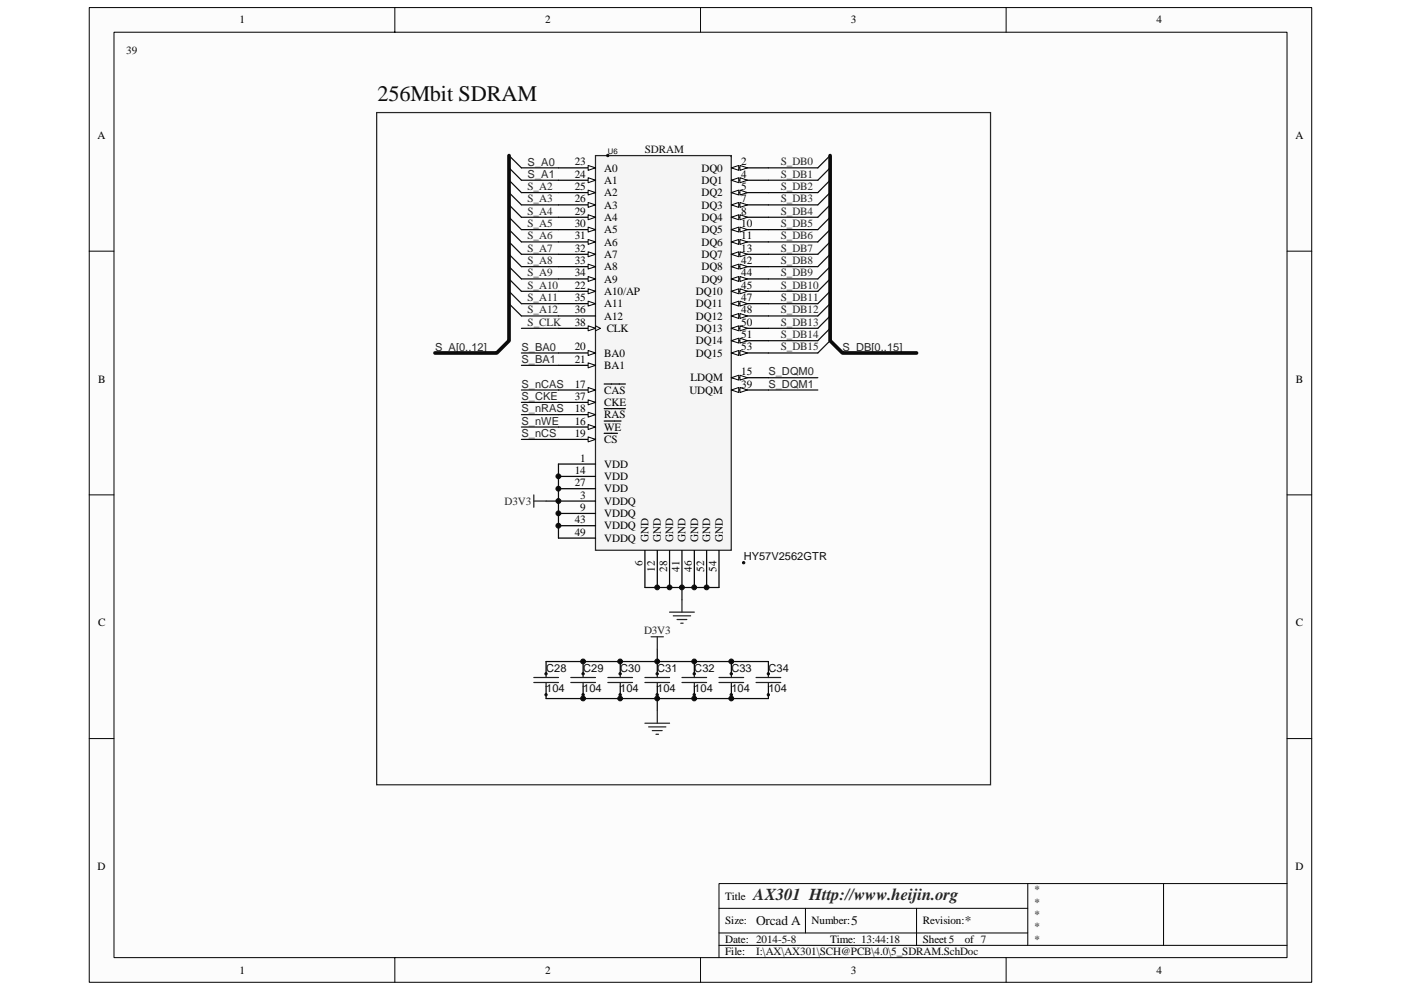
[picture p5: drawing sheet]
<svg xmlns="http://www.w3.org/2000/svg" width="297mm" height="210mm" viewBox="0 0 297 210" stroke-linecap="round" stroke-linejoin="round" font-family="sans-serif">
<path d="M18.9 1.6h259.2v206.7h-259.2z" fill="#fcfcfc"/>
<path d="M18.9 1.6h259.2v206.7h-259.2z" fill="none" stroke="#000" stroke-width=".21"/>
<path d="M24.2 6.9h248.7v196.2h-248.7z" fill="#fcfcfc"/>
<g fill="none" stroke="#000" stroke-width=".21">
<path d="M24.2 6.8h248.7v196.3h-248.7zM83.7 1.6v5.2M148.5 1.6v5.2M213.3 1.6v5.2M18.9 53.3h5.2M272.9 53.3h5.2M18.9 105h5.2M272.9 105h5.2M18.9 156.7h5.2M272.9 156.7h5.2M152.4 197.9h65.5M152.4 192.7h65.5"/>
<path d="M170.8 192.7v5.2M194.3 192.7v7.8M217.9 187.4v13.1M246.7 187.4h-94.3v15.7M272.9 187.4h-26.2v13.1M83.7 203.1v5.3M148.5 203.1v5.3M152.4 200.5h120.5M213.3 203.1v5.3"/>
</g>
<g fill="none" stroke="#0e0e0e" stroke-width=".26">
<path d="M110.6 35.6h7.8M110.6 38.2h7.8M162.9 35.6h10.5M162.9 38.2h10.5M110.6 46.1h7.8M110.6 59.2h7.8M110.6 48.7h7.8M110.6 51.3h7.8M110.6 53.9h7.8M110.6 56.6h7.8M110.6 40.9h7.8M110.6 43.5h7.8"/>
<path d="M162.9 46.1h10.5M162.9 48.7h10.5M162.9 51.3h10.5M162.9 53.9h10.5M162.9 56.6h10.5M162.9 40.9h10.5M162.9 43.5h10.5M162.9 59.2h10.5M110.6 61.8h7.8M110.6 64.4h7.8M110.6 69.6h7.8M110.6 74.9h7.8"/>
<path d="M110.6 67h7.8M110.6 77.5h7.8M162.9 61.8h10.5M162.9 64.4h10.5M162.9 74.9h10.5M162.9 67h10.5M162.9 69.6h10.5M162.9 72.3h10.5M110.6 93.2h7.8M110.6 82.7h7.8M110.6 85.3h7.8M110.6 87.9h7.8"/>
<path d="M110.6 90.6h7.8M162.9 82.7h10.5M162.9 80.1h10.5M115.8 106.3h2.6M144.6 124.6v2.6"/>
</g>
<path d="M126.3 33v83.7h28.7v-83.7z" fill-rule="evenodd" fill="#f5f5f5" stroke="#262626" stroke-width=".26"/>
<path d="M155.1 35.6h7.8" fill="none" stroke="#000" stroke-width=".26"/>
<g fill="#fcfcfc" stroke="#000" stroke-width=".21">
<path d="M155.1 35.6l1.5-.5v1z"/>
<path d="M156.9 35.1l1.6 .5-1.6 .5z"/>
</g>
<path d="M155.1 38.2h7.8" fill="none" stroke="#000" stroke-width=".26"/>
<g fill="#fcfcfc" stroke="#000" stroke-width=".21">
<path d="M155.1 38.2l1.5-.5v1.1z"/>
<path d="M156.9 37.7l1.6 .5-1.6 .6z"/>
</g>
<path d="M118.4 46.1h7.9" fill="none" stroke="#000" stroke-width=".26"/>
<path d="M124.7 45.6l1.6 .5-1.6 .5z" fill="#fcfcfc" stroke="#000" stroke-width=".21"/>
<path d="M118.4 69.6h7.9" fill="none" stroke="#000" stroke-width=".26"/>
<path d="M126.3 69.1l1 .5-1 .6" fill="none" stroke="#000" stroke-width=".21"/>
<path d="M124.7 69.1l1.6 .5-1.6 .6z" fill="#fcfcfc" stroke="#000" stroke-width=".21"/>
<path d="M155.1 82.7h7.8" fill="none" stroke="#000" stroke-width=".26"/>
<g fill="#fcfcfc" stroke="#000" stroke-width=".21">
<path d="M155.1 82.7l1.5-.5v1z"/>
<path d="M156.9 82.2l1.6 .5-1.6 .5z"/>
</g>
<path d="M155.1 40.9h7.8" fill="none" stroke="#000" stroke-width=".26"/>
<g fill="#fcfcfc" stroke="#000" stroke-width=".21">
<path d="M155.1 40.9l1.5-.6v1.1z"/>
<path d="M156.9 40.3l1.6 .6-1.6 .5z"/>
</g>
<path d="M155.1 43.5h7.8" fill="none" stroke="#000" stroke-width=".26"/>
<g fill="#fcfcfc" stroke="#000" stroke-width=".21">
<path d="M155.1 43.5l1.5-.6v1.1z"/>
<path d="M156.9 42.9l1.6 .6-1.6 .5z"/>
</g>
<path d="M118.4 35.6h7.9" fill="none" stroke="#000" stroke-width=".26"/>
<path d="M124.7 35.1l1.6 .5-1.6 .5z" fill="#fcfcfc" stroke="#000" stroke-width=".21"/>
<path d="M118.4 38.2h7.9" fill="none" stroke="#000" stroke-width=".26"/>
<path d="M124.7 37.7l1.6 .5-1.6 .6z" fill="#fcfcfc" stroke="#000" stroke-width=".21"/>
<path d="M118.4 40.9h7.9" fill="none" stroke="#000" stroke-width=".26"/>
<path d="M124.7 40.3l1.6 .6-1.6 .5z" fill="#fcfcfc" stroke="#000" stroke-width=".21"/>
<path d="M118.4 43.5h7.9" fill="none" stroke="#000" stroke-width=".26"/>
<path d="M124.7 42.9l1.6 .6-1.6 .5z" fill="#fcfcfc" stroke="#000" stroke-width=".21"/>
<path d="M118.4 48.7h7.9" fill="none" stroke="#000" stroke-width=".26"/>
<path d="M124.7 48.2l1.6 .5-1.6 .5z" fill="#fcfcfc" stroke="#000" stroke-width=".21"/>
<path d="M118.4 51.3h7.9" fill="none" stroke="#000" stroke-width=".26"/>
<path d="M124.7 50.8l1.6 .5-1.6 .5z" fill="#fcfcfc" stroke="#000" stroke-width=".21"/>
<path d="M118.4 53.9h7.9" fill="none" stroke="#000" stroke-width=".26"/>
<path d="M124.7 53.4l1.6 .5-1.6 .6z" fill="#fcfcfc" stroke="#000" stroke-width=".21"/>
<path d="M118.4 56.6h7.9" fill="none" stroke="#000" stroke-width=".26"/>
<path d="M124.7 56l1.6 .6-1.6 .5z" fill="#fcfcfc" stroke="#000" stroke-width=".21"/>
<path d="M118.4 59.2h7.9" fill="none" stroke="#000" stroke-width=".26"/>
<path d="M124.7 58.7l1.6 .5-1.6 .5z" fill="#fcfcfc" stroke="#000" stroke-width=".21"/>
<path d="M118.4 61.8h7.9" fill="none" stroke="#000" stroke-width=".26"/>
<path d="M124.7 61.3l1.6 .5-1.6 .5z" fill="#fcfcfc" stroke="#000" stroke-width=".21"/>
<path d="M118.4 64.4h7.9" fill="none" stroke="#000" stroke-width=".26"/>
<path d="M124.7 63.9l1.6 .5-1.6 .5z" fill="#fcfcfc" stroke="#000" stroke-width=".21"/>
<path d="M118.4 77.5h7.9" fill="none" stroke="#000" stroke-width=".26"/>
<path d="M124.7 77l1.6 .5-1.6 .5z" fill="#fcfcfc" stroke="#000" stroke-width=".21"/>
<path d="M118.4 74.9h7.9" fill="none" stroke="#000" stroke-width=".26"/>
<path d="M124.7 74.3l1.6 .6-1.6 .5z" fill="#fcfcfc" stroke="#000" stroke-width=".21"/>
<path d="M155.1 46.1h7.8" fill="none" stroke="#000" stroke-width=".26"/>
<g fill="#fcfcfc" stroke="#000" stroke-width=".21">
<path d="M155.1 46.1l1.5-.5v1z"/>
<path d="M156.9 45.6l1.6 .5-1.6 .5z"/>
</g>
<path d="M155.1 48.7h7.8" fill="none" stroke="#000" stroke-width=".26"/>
<g fill="#fcfcfc" stroke="#000" stroke-width=".21">
<path d="M155.1 48.7l1.5-.5v1z"/>
<path d="M156.9 48.2l1.6 .5-1.6 .5z"/>
</g>
<path d="M155.1 51.3h7.8" fill="none" stroke="#000" stroke-width=".26"/>
<g fill="#fcfcfc" stroke="#000" stroke-width=".21">
<path d="M155.1 51.3l1.5-.5v1z"/>
<path d="M156.9 50.8l1.6 .5-1.6 .5z"/>
</g>
<path d="M155.1 53.9h7.8" fill="none" stroke="#000" stroke-width=".26"/>
<g fill="#fcfcfc" stroke="#000" stroke-width=".21">
<path d="M155.1 53.9l1.5-.5v1.1z"/>
<path d="M156.9 53.4l1.6 .5-1.6 .6z"/>
</g>
<path d="M155.1 56.6h7.8" fill="none" stroke="#000" stroke-width=".26"/>
<g fill="#fcfcfc" stroke="#000" stroke-width=".21">
<path d="M155.1 56.6l1.5-.6v1.1z"/>
<path d="M156.9 56l1.6 .6-1.6 .5z"/>
</g>
<path d="M155.1 59.2h7.8" fill="none" stroke="#000" stroke-width=".26"/>
<g fill="#fcfcfc" stroke="#000" stroke-width=".21">
<path d="M155.1 59.2l1.5-.5v1z"/>
<path d="M156.9 58.7l1.6 .5-1.6 .5z"/>
</g>
<path d="M155.1 61.8h7.8" fill="none" stroke="#000" stroke-width=".26"/>
<g fill="#fcfcfc" stroke="#000" stroke-width=".21">
<path d="M155.1 61.8l1.5-.5v1z"/>
<path d="M156.9 61.3l1.6 .5-1.6 .5z"/>
</g>
<path d="M155.1 64.4h7.8" fill="none" stroke="#000" stroke-width=".26"/>
<g fill="#fcfcfc" stroke="#000" stroke-width=".21">
<path d="M155.1 64.4l1.5-.5v1z"/>
<path d="M156.9 63.9l1.6 .5-1.6 .5z"/>
</g>
<path d="M155.1 67h7.8" fill="none" stroke="#000" stroke-width=".26"/>
<g fill="#fcfcfc" stroke="#000" stroke-width=".21">
<path d="M155.1 67l1.5-.5v1z"/>
<path d="M156.9 66.5l1.6 .5-1.6 .5z"/>
</g>
<path d="M155.1 69.6h7.8" fill="none" stroke="#000" stroke-width=".26"/>
<g fill="#fcfcfc" stroke="#000" stroke-width=".21">
<path d="M155.1 69.6l1.5-.5v1.1z"/>
<path d="M156.9 69.1l1.6 .5-1.6 .6z"/>
</g>
<path d="M155.1 72.3h7.8" fill="none" stroke="#000" stroke-width=".26"/>
<g fill="#fcfcfc" stroke="#000" stroke-width=".21">
<path d="M155.1 72.3l1.5-.6v1.1z"/>
<path d="M156.9 71.7l1.6 .6-1.6 .5z"/>
</g>
<path d="M155.1 74.9h7.8" fill="none" stroke="#000" stroke-width=".26"/>
<g fill="#fcfcfc" stroke="#000" stroke-width=".21">
<path d="M155.1 74.9l1.5-.6v1.1z"/>
<path d="M156.9 74.3l1.6 .6-1.6 .5z"/>
</g>
<path d="M155.1 80.1h7.8" fill="none" stroke="#000" stroke-width=".26"/>
<g fill="#fcfcfc" stroke="#000" stroke-width=".21">
<path d="M155.1 80.1l1.5-.5v1z"/>
<path d="M156.9 79.6l1.6 .5-1.6 .5z"/>
</g>
<path d="M118.4 82.7h7.9" fill="none" stroke="#000" stroke-width=".26"/>
<path d="M124.7 82.2l1.6 .5-1.6 .5z" fill="#fcfcfc" stroke="#000" stroke-width=".21"/>
<path d="M118.4 85.3h7.9M128.1 81.4h4.5" fill="none" stroke="#000" stroke-width=".26"/>
<path d="M124.7 84.8l1.6 .5-1.6 .6z" fill="#fcfcfc" stroke="#000" stroke-width=".21"/>
<path d="M118.4 87.9h7.9" fill="none" stroke="#000" stroke-width=".26"/>
<path d="M124.7 87.4l1.6 .5-1.6 .6z" fill="#fcfcfc" stroke="#000" stroke-width=".21"/>
<path d="M118.4 90.6h7.9M128.1 86.7h4.5" fill="none" stroke="#000" stroke-width=".26"/>
<path d="M124.7 90l1.6 .6-1.6 .5z" fill="#fcfcfc" stroke="#000" stroke-width=".21"/>
<path d="M118.4 93.2h7.9M128.1 89.3h3.6" fill="none" stroke="#000" stroke-width=".26"/>
<path d="M124.7 92.7l1.6 .5-1.6 .5z" fill="#fcfcfc" stroke="#000" stroke-width=".21"/>
<g fill="none" stroke="#000" stroke-width=".26">
<path d="M118.4 67h7.9M118.4 98.4h7.9M128.1 91.9h2.8M118.4 101h7.9M118.4 103.7h7.9M118.4 106.3h7.9M118.4 108.9h7.9M118.4 111.5h7.9M118.4 114.1h7.9M136.7 116.8v7.8M139.4 116.8v7.8M142 116.8v7.8"/>
<path d="M144.6 116.8v7.8M147.2 116.8v7.8M149.8 116.8v7.8M152.4 116.8v7.8M115.8 140.3v2.6M115.8 145.5v2.7M123.6 140.3v2.6M123.6 145.5v2.7M131.5 140.3v2.6M131.5 145.5v2.7M139.4 140.3v2.6M139.4 145.5v2.7"/>
<path d="M147.2 140.3v2.6M147.2 145.5v2.7M155.1 140.3v2.6M155.1 145.5v2.7M162.9 140.3v2.6M162.9 145.5v2.7"/>
</g>
<g fill="#0e0e0e" stroke="#0e0e0e" stroke-width=".21">
<path d="M154.9 142.7h.3v.4h-.3z" fill-rule="evenodd"/>
<path d="M115.6 147.1l.3 .1v.3h-.3z" fill-rule="evenodd"/>
<path d="M147 142.7h.3l.1 .4h-.4z" fill-rule="evenodd"/>
<path d="M162.7 147.2h.4v.3h-.4z" fill-rule="evenodd"/>
<circle cx="128.9" cy="33" r=".25"/>
<circle cx="157.7" cy="119.4" r=".25"/>
<circle cx="139.3" cy="142.9" r=".25"/>
<circle cx="139.3" cy="147.4" r=".25"/>
<circle cx="123.6" cy="142.9" r=".25"/>
<circle cx="123.6" cy="147.4" r=".25"/>
<circle cx="131.5" cy="142.9" r=".25"/>
<circle cx="131.5" cy="147.4" r=".25"/>
<circle cx="155" cy="147.4" r=".25"/>
<circle cx="115.8" cy="142.9" r=".24"/>
<circle cx="147.2" cy="147.4" r=".25"/>
<circle cx="162.9" cy="142.9" r=".24"/>
<circle cx="118.4" cy="111.5" r=".52"/>
<circle cx="118.4" cy="108.9" r=".51"/>
<circle cx="118.4" cy="106.3" r=".52"/>
<circle cx="118.4" cy="103.7" r=".52"/>
<circle cx="118.4" cy="101" r=".51"/>
<circle cx="123.6" cy="148.1" r=".51"/>
<circle cx="123.6" cy="140.3" r=".51"/>
<circle cx="131.5" cy="148.1" r=".51"/>
<circle cx="131.5" cy="140.3" r=".51"/>
<circle cx="139.3" cy="148.1" r=".51"/>
<circle cx="139.3" cy="140.3" r=".51"/>
<circle cx="139.3" cy="124.6" r=".51"/>
<circle cx="142" cy="124.6" r=".51"/>
<circle cx="144.6" cy="124.6" r=".51"/>
<circle cx="147.2" cy="148.1" r=".51"/>
<circle cx="147.2" cy="140.3" r=".51"/>
<circle cx="147.2" cy="124.6" r=".51"/>
<circle cx="149.8" cy="124.6" r=".51"/>
<circle cx="155" cy="148.1" r=".51"/>
<circle cx="155" cy="140.3" r=".51"/>
</g>
<g fill="none" stroke="#262626" stroke-width=".26">
<path d="M79.9 23.9h130.1v142.6h-130.1zM113.2 105v2.6M113.2 106.3h2.6M138 135.1h2.6M139.4 135.1v2.6M142 129.8h5.2M142.7 130.6h3.7M143.5 131.4h2.1M144.3 132.2h.5M144.6 127.2v2.6M136.7 153.4h5.3M137.5 154.2h3.7"/>
<path d="M138.3 155h2.1M139.1 155.7h.5M139.4 150.8v2.6"/>
</g>
<g fill="none" stroke="#0e0e0e" stroke-width=".26">
<path d="M107.9 38.2l2.7 2.7M107.9 35.6l2.7 2.6M107.9 33l2.7 2.6M176 38.2l-2.6 2.7M176 35.6l-2.6 2.6M176 33l-2.6 2.6M107.9 46.1l2.7 2.6M107.9 43.5l2.7 2.6M107.9 40.9l2.7 2.6M107.9 59.2l2.7 2.6M107.9 56.6l2.7 2.6M107.9 53.9l2.7 2.7"/>
<path d="M107.9 51.3l2.7 2.6M107.9 48.7l2.7 2.6M176 46.1l-2.6 2.6M176 43.5l-2.6 2.6M176 40.9l-2.6 2.6M176 59.2l-2.6 2.6M176 56.6l-2.6 2.6M176 53.9l-2.6 2.7M176 51.3l-2.6 2.6M176 48.7l-2.6 2.6M107.9 61.8l2.7 2.6M107.9 64.4l2.7 2.6"/>
<path d="M176 67l-2.6 2.6M176 64.4l-2.6 2.6M176 61.8l-2.6 2.6M176 72.3l-2.6 2.6M176 69.6l-2.6 2.7M118.4 98.4v15.7M136.7 124.6h15.7M139.4 137.7v2.6M115.8 140.3h47.1M115.8 148.2h47.1M139.4 148.2v2.6"/>
</g>
<g fill="none" stroke="#1c1c1c" stroke-width=".26">
<path d="M113.2 144.8h5.2M113.2 143.7h5.2M115.8 142.9v.8M115.8 144.8v.7M121 144.8h5.3M121 143.7h5.3M123.6 142.9v.8M123.6 144.8v.7M128.9 144.8h5.2M128.9 143.7h5.2M131.5 142.9v.8M131.5 144.8v.7"/>
<path d="M136.7 144.8h5.3M136.7 143.7h5.3M139.4 142.9v.8M139.4 144.8v.7M144.6 144.8h5.2M144.6 143.7h5.2M147.2 142.9v.8M147.2 144.8v.7M152.4 144.8h5.3M152.4 143.7h5.3M155.1 142.9v.8M155.1 144.8v.7"/>
<path d="M160.3 144.8h5.2M160.3 143.7h5.2M162.9 142.9v.8M162.9 144.8v.7"/>
</g>
<path d="M107.9 33v39.3l-2.6 2.6h-13.1M176 33v39.3l2.6 2.6h15.7" fill="none" stroke="#0e0e0e" stroke-width=".78"/>
<text font-size="4.7" fill="#0e0e0e" x="80" y="21.5">256Mbit SDRAM</text>
<text font-size="3.5" fill="#262626" x="159.8" y="190.8">AX301 Http://www.heijin.org</text>
<g font-size="2.8" fill="#0e0e0e">
<text x="160.3" y="196.2">Orcad A</text>
<text x="180.5" y="196.2">5</text>
<text x="204.6" y="196.2">*</text>
</g>
<g font-size="2.4">
<text x="50.8" y="5">1</text>
<text x="115.6" y="5">2</text>
<text x="180.4" y="5">3</text>
<text x="245.2" y="5">4</text>
<text x="20.7" y="29.5">A</text>
<text x="274.7" y="29.5">A</text>
<text x="121.9" y="35.1">23</text>
<text x="157.2" y="35.1">2</text>
<text x="121.9" y="37.7">24</text>
<text x="121.9" y="40.3">25</text>
<text x="128.1" y="36.4">A0</text>
<text x="128.1" y="39">A1</text>
<text x="128.1" y="41.6">A2</text>
<text x="148.7" y="36.4">DQ0</text>
<text x="148.7" y="39">DQ1</text>
<text x="148.7" y="41.6">DQ2</text>
<text x="157.2" y="37.7">4</text>
<text x="157.2" y="40.3">5</text>
<text x="121.9" y="45.6">29</text>
<text x="121.9" y="42.9">26</text>
<text x="128.1" y="46.9">A4</text>
<text x="128.1" y="44.2">A3</text>
<text x="148.7" y="44.2">DQ3</text>
<text x="148.7" y="46.9">DQ4</text>
<text x="157.2" y="42.9">7</text>
<text x="157.2" y="45.6">8</text>
<text x="121.9" y="48.2">30</text>
<text x="121.9" y="50.8">31</text>
<text x="121.9" y="53.4">32</text>
<text x="128.1" y="49.5">A5</text>
<text x="128.1" y="52.1">A6</text>
<text x="148.7" y="49.5">DQ5</text>
<text x="148.7" y="52.1">DQ6</text>
<text x="157.2" y="48.2">10</text>
<text x="157.2" y="50.8">11</text>
<text x="157.2" y="53.4">13</text>
<text x="121.9" y="56">33</text>
<text x="121.9" y="58.6">34</text>
<text x="128.1" y="54.7">A7</text>
<text x="128.1" y="57.3">A8</text>
<text x="128.1" y="59.9">A9</text>
<text x="148.7" y="54.7">DQ7</text>
<text x="148.7" y="57.3">DQ8</text>
<text x="148.7" y="59.9">DQ9</text>
<text x="157.2" y="56">42</text>
<text x="157.2" y="58.6">44</text>
<text x="121.9" y="61.3">22</text>
<text x="121.9" y="63.9">35</text>
<text x="128.1" y="62.6">A10/AP</text>
<text x="128.1" y="65.2">A11</text>
<text x="147.5" y="62.6">DQ10</text>
<text x="147.5" y="65.2">DQ11</text>
<text x="157.2" y="61.3">45</text>
<text x="157.2" y="63.9">47</text>
<text x="121.9" y="66.5">36</text>
<text x="121.9" y="69.1">38</text>
<text x="128.1" y="67.8">A12</text>
<text x="128.6" y="70.4">CLK</text>
<text x="147.5" y="67.8">DQ12</text>
<text x="147.5" y="70.4">DQ13</text>
<text x="157.2" y="66.5">48</text>
<text x="157.2" y="69.1">50</text>
<text x="157.2" y="71.7">51</text>
<text x="121.9" y="77">21</text>
<text x="121.9" y="74.3">20</text>
<text x="128.1" y="75.6">BA0</text>
<text x="147.5" y="73">DQ14</text>
<text x="147.5" y="75.6">DQ15</text>
<text x="157.2" y="74.3">53</text>
<text x="20.8" y="81.2">B</text>
<text x="121.9" y="82.2">17</text>
<text x="128.1" y="78.3">BA1</text>
<text x="128.1" y="83.5">CAS</text>
<text x="146.2" y="83.5">UDQM</text>
<text x="146.4" y="80.9">LDQM</text>
<text x="157.2" y="82.2">39</text>
<text x="157.2" y="79.6">15</text>
<text x="274.8" y="81.2">B</text>
<text x="121.9" y="84.8">37</text>
<text x="121.9" y="87.4">18</text>
<text x="128.1" y="86.1">CKE</text>
<text x="128.1" y="88.7">RAS</text>
<text x="121.9" y="90">16</text>
<text x="121.9" y="92.7">19</text>
<text x="128.1" y="91.4">WE</text>
<text x="128.1" y="94">CS</text>
<text x="121.9" y="100.5">14</text>
<text x="123" y="97.9">1</text>
<text x="128.1" y="99.2">VDD</text>
<text x="128.1" y="101.8">VDD</text>
<text x="121.9" y="103.1">27</text>
<text x="123" y="105.7">3</text>
<text x="128.1" y="104.4">VDD</text>
<text x="128.1" y="107.1">VDDQ</text>
<text x="121.9" y="111">43</text>
<text x="121.9" y="113.6">49</text>
<text x="123" y="108.4">9</text>
<text x="128.1" y="109.7">VDDQ</text>
<text x="128.1" y="112.3">VDDQ</text>
<text x="128.1" y="114.9">VDDQ</text>
<text x="137.5" y="114.9" transform="rotate(-90 137.5 114.9)">GND</text>
<text x="140.1" y="114.9" transform="rotate(-90 140.1 114.9)">GND</text>
<text x="142.7" y="114.9" transform="rotate(-90 142.7 114.9)">GND</text>
<text x="145.4" y="114.9" transform="rotate(-90 145.4 114.9)">GND</text>
<text x="148" y="114.9" transform="rotate(-90 148 114.9)">GND</text>
<text x="150.6" y="114.9" transform="rotate(-90 150.6 114.9)">GND</text>
<text x="153.2" y="114.9" transform="rotate(-90 153.2 114.9)">GND</text>
<text x="136.2" y="120" transform="rotate(-90 136.2 120)">6</text>
<text x="138.8" y="121.2" transform="rotate(-90 138.8 121.2)">12</text>
<text x="141.4" y="121.2" transform="rotate(-90 141.4 121.2)">28</text>
<text x="144.1" y="121.2" transform="rotate(-90 144.1 121.2)">41</text>
<text x="146.7" y="121.2" transform="rotate(-90 146.7 121.2)">46</text>
<text x="149.3" y="121.2" transform="rotate(-90 149.3 121.2)">52</text>
<text x="151.9" y="121.2" transform="rotate(-90 151.9 121.2)">54</text>
<text x="20.8" y="132.9">C</text>
<text x="274.8" y="132.9">C</text>
<text x="20.7" y="184.6">D</text>
<text x="274.7" y="184.6">D</text>
<text x="153.8" y="190.8">Title</text>
<text x="153.8" y="196">Size:</text>
<text x="172.1" y="196">Number:</text>
<text x="195.7" y="196">Revision:</text>
<text x="153.8" y="200">Date: 2014-5-8</text>
<text x="153.8" y="202.6">File:</text>
<text x="176" y="200">Time: 13:44:18</text>
<text x="195.7" y="200">Sheet5</text>
<text x="204.6" y="200">of 7</text>
<text x="50.8" y="206.5">1</text>
<text x="115.6" y="206.5">2</text>
<text x="180.4" y="206.5">3</text>
<text x="245.2" y="206.5">4</text>
</g>
<g font-size="2.4" fill="#0e0e0e">
<text x="26.8" y="11.5">39</text>
<text x="136.7" y="32.5">SDRAM</text>
<text x="219.2" y="189.5">*</text>
<text x="219.2" y="192.1">*</text>
<text x="219.2" y="194.7">*</text>
<text x="219.2" y="197.4">*</text>
<text x="160.3" y="202.6">I:\AX\AX301\SCH@PCB\4.0\5_SDRAM.SchDoc</text>
<text x="219.2" y="200">*</text>
</g>
<g font-size="2.4" fill="#262626">
<text x="165.5" y="35.1">S_DB0</text>
<text x="111.9" y="40.3">S_A2</text>
<text x="165.5" y="37.7">S_DB1</text>
<text x="165.5" y="40.3">S_DB2</text>
<text x="111.9" y="42.9">S_A3</text>
<text x="111.9" y="45.6">S_A4</text>
<text x="165.5" y="42.9">S_DB3</text>
<text x="165.5" y="45.6">S_DB4</text>
<text x="111.9" y="48.2">S_A5</text>
<text x="111.9" y="50.8">S_A6</text>
<text x="111.9" y="53.4">S_A7</text>
<text x="165.5" y="48.2">S_DB5</text>
<text x="165.5" y="50.8">S_DB6</text>
<text x="165.5" y="53.4">S_DB7</text>
<text x="111.9" y="56">S_A8</text>
<text x="111.9" y="58.6">S_A9</text>
<text x="165.5" y="56">S_DB8</text>
<text x="165.5" y="58.6">S_DB9</text>
<text x="111.9" y="61.3">S_A10</text>
<text x="111.9" y="63.9">S_A11</text>
<text x="165.5" y="61.3">S_DB10</text>
<text x="165.5" y="63.9">S_DB11</text>
<text x="111.9" y="66.5">S_A12</text>
<text x="111.9" y="69.1">S_CLK</text>
<text x="165.5" y="66.5">S_DB12</text>
<text x="165.5" y="69.1">S_DB13</text>
<text x="165.5" y="71.7">S_DB14</text>
<text x="165.5" y="74.3">S_DB15</text>
<text x="107" y="107.1">D3V3</text>
<text x="136.5" y="134.5">D3V3</text>
</g>
<g font-size="2.3" fill="#262626">
<text x="111.9" y="35.1">S_A0</text>
<text x="111.9" y="37.7">S_A1</text>
<text x="92.2" y="74.4">S_A[0..12]</text>
<text x="110.6" y="74.4">S_BA0</text>
<text x="110.6" y="77">S_BA1</text>
<text x="178.6" y="74.4">S_DB[0..15]</text>
<text x="110.6" y="82.2">S_nCAS</text>
<text x="162.9" y="79.6">S_DQM0</text>
<text x="162.9" y="82.2">S_DQM1</text>
<text x="110.6" y="84.9">S_CKE</text>
<text x="110.6" y="87.5">S_nRAS</text>
<text x="110.6" y="92.7">S_nCS</text>
<text x="110.6" y="90.1">S_nWE</text>
</g>
<g font-size="2.3" fill="#0e0e0e">
<text x="157.7" y="118.9">HY57V2562GTR</text>
<text x="115.8" y="142.4">C28</text>
<text x="123.7" y="142.4">C29</text>
<text x="131.5" y="142.4">C30</text>
<text x="139.4" y="142.4">C31</text>
<text x="147.2" y="142.4">C32</text>
<text x="155.1" y="142.4">C33</text>
<text x="162.9" y="142.4">C34</text>
<text x="115.8" y="146.9">104</text>
<text x="123.7" y="146.9">104</text>
<text x="131.5" y="146.9">104</text>
<text x="139.4" y="146.9">104</text>
<text x="147.2" y="146.9">104</text>
<text x="155.1" y="146.9">104</text>
<text x="162.9" y="146.9">104</text>
</g>
<text font-size="1.6" fill="#0e0e0e" x="128.9" y="32.7">U6</text>
</svg>
